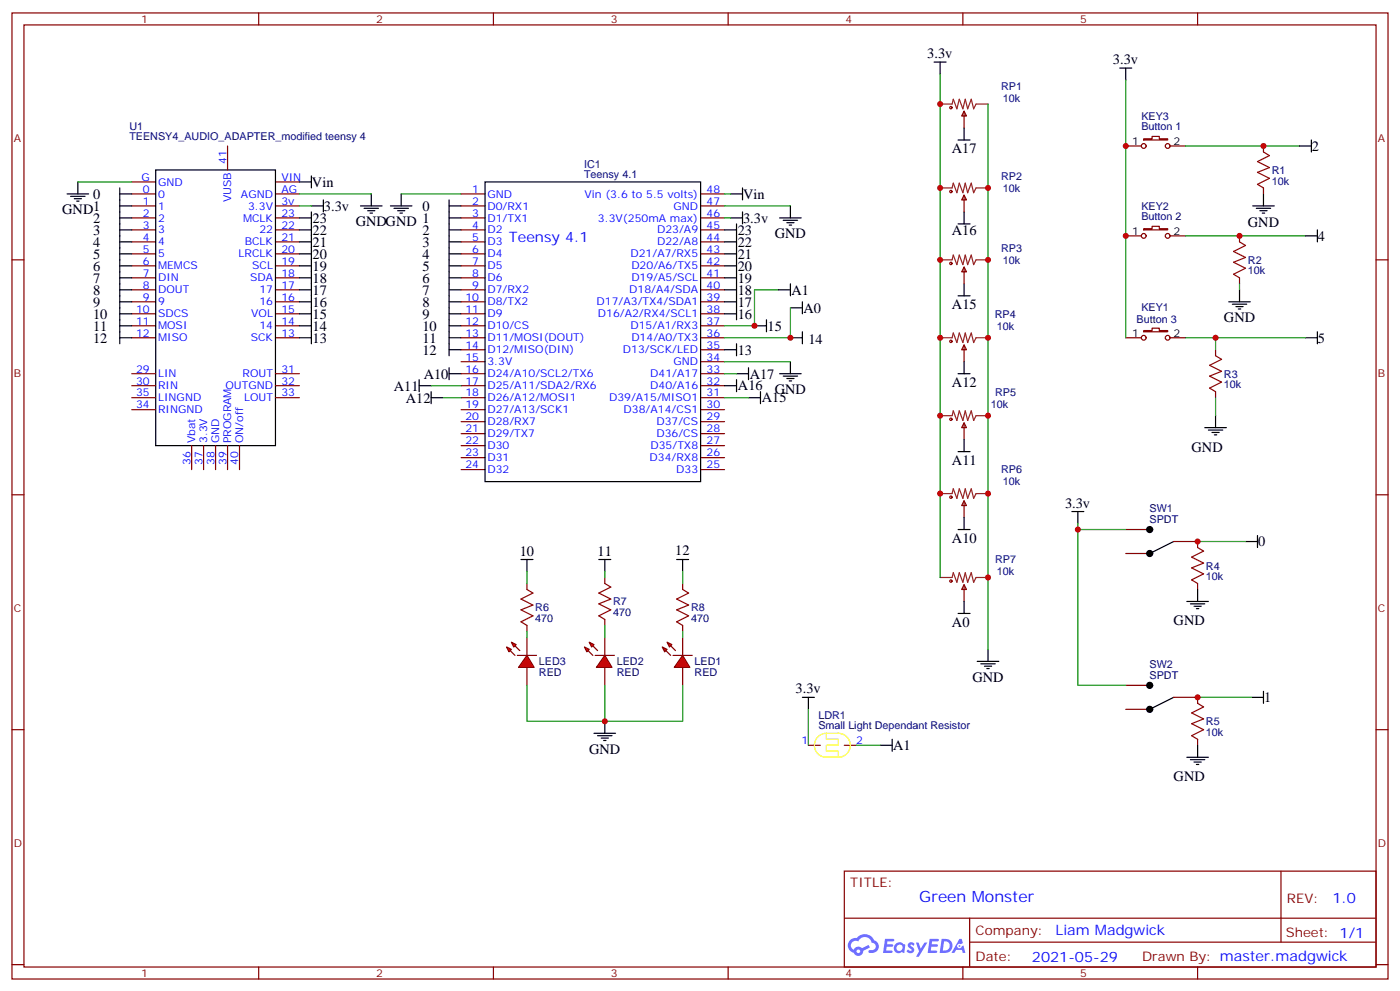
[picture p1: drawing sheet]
<svg xmlns="http://www.w3.org/2000/svg" width="412mm" height="292mm" viewBox="0 0 412 292" stroke-linecap="round" stroke-linejoin="round" font-family="sans-serif">
<g fill="none" stroke="#870000" stroke-width=".35">
<path d="M3.5 3.8h405.4v284.3h-405.4zM7.1 7.3h398.2v277.3h-398.2zM76.2 3.8v3.5M145.3 3.8v3.5M214.5 3.8v3.5M283.6 3.8v3.5M352.8 3.8v3.5M3.5 76.5h3.6M405.3 76.5h3.6M3.5 145.6h3.6M405.3 145.6h3.6M3.5 214.8h3.6"/>
<path d="M405.3 214.8h3.6M248.7 256.4h156.6v28.2h-156.6zM377.3 256.4v20.9M248.7 270.2h156.5M285.6 277.3h119.6M285.6 270.2v14.2M3.5 283.9h3.6M76.2 284.6v3.5M145.3 284.6v3.5M214.5 284.6v3.5M283.6 284.6v3.5M352.8 284.6v3.5"/>
<path d="M405.3 283.9h3.6"/>
</g>
<g fill="#5487ff">
<path d="M267.7 277.6a1.22 1.22 0 0 1 1.7 .2l-.4 .6a.47 .47 0 0 0-.3-.4 .47 .47 0 0 0-.5 .2l.1 .2a1.14 1.14 0 0 1 .8 1.8 1.14 1.14 0 0 1-1.9 0l-.2-.2 .5-.6 .7 .5a.29 .29 0 0 0 .3-.3 .29 .29 0 0 0-.2-.3 1.04 1.04 0 0 1-.6-1.7z"/>
<path d="M260.7 276.3h2.4l.3 .2-.2 .5-1.8 .1-.1 .8h1.5l.3 .4-.3 .4h-1.6l-.2 1.1h1.7l.2 .3-.2 .3-2.6 .1z"/>
<path d="M273.8 276.3h2.4l.3 .2-.1 .5-1.8 .1-.2 .8h1.6l.3 .4-.4 .4h-1.6l-.1 1.1h1.7l.2 .3-.2 .3-2.6 .1z"/>
<path d="M282.6 276.3h.7l.3 1.3-.6 .3a.69 .69 0 0 0-1 .3 .69 .69 0 0 0 .4 .9 .69 .69 0 0 0 .9-.6l.5-.2 .6 2.2h-.8l-.2-.9h-1.8l-.5 .9h-.8z"/>
<path d="M269.8 277.4h.8l.6 1.8 1.1-1.8h.9l-2.6 4.2h-.8l.9-1.5z"/>
<path d="M277.4 276.3l-.6 4.2h1.3a2.11 2.11 0 0 0 2.5-2.1 2.11 2.11 0 0 0-2.5-2.1zM278.1 277.1a1.39 1.39 0 0 1 1.7 1.4 1.39 1.39 0 0 1-1.8 1.3h-.3z"/>
<path d="M263.7 277.9a1.54 1.54 0 0 0-.1 2.2 1.54 1.54 0 0 0 2.2 .1l.6 .3 .3-2.3-.2-.3h-.4a1.49 1.49 0 0 0-2.4 0zM264 278.9a.94 .94 0 0 1 1.8 0 .94 .94 0 0 1-1.8 0z"/>
<path d="M250.4 276.7a2.18 2.18 0 0 0 1.1 3.7 1.44 1.44 0 0 0 1.6 .9 1.44 1.44 0 0 0 1.2-1.4l2-1.1-.5-.7-1.9 1a1.47 1.47 0 0 0-2.4 .4 1.39 1.39 0 0 1-.7-1.9 1.39 1.39 0 0 1 2-.5 2.12 2.12 0 0 1 2.2-1.3 2.12 2.12 0 0 1 1.9 1.7 1.14 1.14 0 0 1 1.1 1.4 1.14 1.14 0 0 1-1.7 .7 .43 .43 0 0 0-.5 .4 .43 .43 0 0 0 .4 .5 1.98 1.98 0 0 0 2.5-1.2 1.98 1.98 0 0 0-1.2-2.6 3.1 3.1 0 0 0-5.3-.6l-.9 .1zM252.3 280a.55 .55 0 0 1 1.1 0 .55 .55 0 0 1-1.1 0z"/>
<circle cx="282.6" cy="278.4" r=".26"/>
</g>
<g fill="none" stroke="#870000" stroke-width=".35">
<path d="M284 32.7l.7 1.4h-1.4zM284 32.7v5M38.8 57.1h7.1M38.8 53.6h7.1M67 43v7M81.1 57.1h7.1M81.1 53.6h7.1M135.8 57.1h7.1M206.4 57.1h7M284 57.4l.7 1.4h-1.4zM284 57.4v5M331.6 43h4.6"/>
<path d="M336.9 40.9h2.5v-.8h2.1v.8h2.5v.3h-7.1zM344.7 43h4.5M372.2 43v1.7M372.2 55.3v1.8M38.8 60.6h7.1M38.8 64.1h7.1M38.8 67.7h7.1M38.8 71.2h7.1M38.8 74.7h7.1M38.8 78.2h7.1M81.1 60.6h7.1M81.1 64.1h7.1"/>
<path d="M81.1 67.7h7.1M81.1 71.2h7.1M81.1 74.7h7.1M81.1 78.2h7.1M135.8 60.6h7.1M135.8 64.1h7.1M135.8 67.7h7.1M135.8 71.2h7.1M135.8 74.7h7.1M135.8 78.2h7.1M206.4 60.6h7M206.4 64.1h7"/>
<path d="M206.4 67.7h7M206.4 71.2h7M206.4 74.7h7M206.4 78.2h7M284 78.6l.7 1.4h-1.4zM284 78.6v4.9M331.6 69.4h4.6M336.9 67.3h2.5v-.7h2.1v.7h2.5v.4h-7.1zM344.7 69.4h4.5M365.1 69.4v1.8M38.8 81.8h7.1M38.8 85.3h7.1"/>
<path d="M38.8 88.8h7.1M38.8 92.4h7.1M38.8 95.9h7.1M38.8 99.4h7.1M81.1 81.8h7.1M81.1 85.3h7.1M81.1 88.8h7.1M81.1 92.4h7.1M81.1 95.9h7.1M81.1 99.4h7.1M135.8 81.8h7.1M135.8 85.3h7.1"/>
<path d="M135.8 88.8h7.1M135.8 92.4h7.1M135.8 95.9h7.1M135.8 99.4h7.1M206.4 81.8h7M206.4 85.3h7M206.4 88.8h7M206.4 92.4h7M206.4 95.9h7M206.4 99.4h7M331.6 99.4h4.6M336.9 97.3h2.5v-.7h2.1v.7h2.5v.3h-7.1z"/>
<path d="M344.7 99.4h4.5M365.1 81.8v1.7M38.8 110h7.1M38.8 113.5h7.1M38.8 117.1h7.1M81.1 110h7.1M81.1 113.5h7.1M81.1 117.1h7.1M135.8 102.9h7.1M135.8 106.5h7.1M135.8 110h7.1M135.8 113.5h7.1"/>
<path d="M135.8 117.1h7.1M206.4 102.9h7M206.4 106.5h7M206.4 110h7M206.4 113.5h7M206.4 117.1h7M284 101.5l.7 1.4h-1.4zM284 101.5v5M358.1 102.9v1.8M358.1 115.3v1.8M38.8 120.6h7.1M56.4 131.2v7"/>
<path d="M60 131.2v7M63.5 131.2v7M67 131.2v7M70.6 131.2v7M135.8 120.6h7.1M135.8 124.1h7.1M135.8 127.6h7.1M135.8 131.2h7.1M135.8 134.7h7.1M135.8 138.2h7.1M206.4 120.6h7M206.4 124.1h7"/>
<path d="M206.4 127.6h7M206.4 131.2h7M206.4 134.7h7M206.4 138.2h7M284 124.5l.7 1.4h-1.4zM284 124.5v4.9M284 147.4l.7 1.4h-1.4zM284 147.4v4.9M331.6 155.9h7.1M345.7 159.4h7.1v1.7M284 172.1l.7 1.4h-1.4zM284 172.1v4.9"/>
<path d="M331.6 162.9h7.1M352.8 171.7v1.8M331.6 208.8h7.1M331.6 201.7h7.1M345.7 205.2h7.1v1.8M352.8 217.6v1.8"/>
<circle cx="336.9" cy="43" r=".71"/>
<circle cx="344" cy="43" r=".71"/>
<circle cx="336.9" cy="69.4" r=".71"/>
<circle cx="344" cy="69.4" r=".71"/>
<circle cx="336.9" cy="99.4" r=".71"/>
<circle cx="344" cy="99.4" r=".71"/>
</g>
<g fill="none" stroke="#000" stroke-width=".35">
<path d="M275.2 18.3h3.5M276.9 18.3v3.5M284 37.7v3.5M329.8 20h3.6M331.6 20v3.6M19.8 57.1h6.3M20.8 57.8h4.2M21.9 58.5h2.1M22.6 59.2h.7M22.9 53.6v3.5M35.3 57.1h3.5M35.3 55.3v45.9"/>
<path d="M45.9 50h35.2v81.2h-35.2zM88.2 53.6h3.5M91.7 51.8v3.5M95.2 58.8v3.6M109.4 57.1v3.5M118.2 57.1v3.5M132.3 58.8v45.9M142.9 53.6h63.5v88.1h-63.5zM215.2 57.1h3.5M218.7 55.3v3.5M282.2 41.2h3.6M372.2 57.1v3.5"/>
<path d="M382.8 43h3.5M386.3 41.2v3.5M35.3 64.1h3.5M35.3 60.6h3.5M35.3 67.7h3.5M35.3 71.2h3.5M35.3 74.7h3.5M35.3 78.2h3.5M88.2 64.1h3.5M88.2 67.7h3.5M88.2 71.2h3.5M88.2 74.7h3.5"/>
<path d="M88.2 78.2h3.5M91.7 60.6h3.5M91.7 62.4v38.8M106.2 60.6h6.3M107.2 61.3h4.3M108.3 62h2.1M109 62.7h.7M115 60.6h6.4M116.1 61.3h4.2M117.1 62h2.1M117.8 62.7h.7M132.3 64.1h3.5"/>
<path d="M132.3 60.6h3.5M132.3 67.7h3.5M132.3 71.2h3.5M132.3 74.7h3.5M132.3 78.2h3.5M213.4 67.7h3.6M213.4 71.2h3.6M213.4 74.7h3.6M213.4 78.2h3.6M215.2 64.1h3.5M217 65.9v28.2M218.7 62.4v3.5"/>
<path d="M229.7 64.1h6.3M230.7 64.8h4.2M231.8 65.5h2.1M232.5 66.3h.7M232.8 60.6v3.5M282.2 65.9h3.6M284 62.4v3.5M369 60.6h6.4M370.1 61.3h4.2M371.1 62h2.1M371.8 62.7h.7M384.5 69.4h3.6"/>
<path d="M388.1 67.7v3.5M35.3 81.8h3.5M35.3 85.3h3.5M35.3 88.8h3.5M35.3 92.4h3.5M35.3 95.9h3.5M35.3 99.4h3.5M88.2 81.8h3.5M88.2 85.3h3.5M88.2 88.8h3.5M88.2 92.4h3.5M88.2 95.9h3.5"/>
<path d="M88.2 99.4h3.5M132.3 81.8h3.5M132.3 85.3h3.5M132.3 88.8h3.5M132.3 92.4h3.5M132.3 95.9h3.5M132.3 99.4h3.5M213.4 81.8h3.6M213.4 85.3h3.6M213.4 88.8h3.6M213.4 92.4h3.6M222.2 95.9h3.6"/>
<path d="M225.8 94.1v3.5M232.8 99.4h3.6M232.8 90.6h3.6M236.4 88.8v3.6M236.4 97.6v3.6M282.2 87.1h3.6M284 83.5v3.6M361.9 88.8h6.4M363 89.5h4.2M364.1 90.2h2.1M364.8 90.9h.7M365.1 85.3v3.5"/>
<path d="M384.5 99.4h3.6M388.1 97.6v3.6M123.5 113.5h3.5M123.5 111.8v3.5M127 117.1h3.5M127 115.3v3.5M132.3 110h3.5M132.3 108.2v3.6M132.3 102.9h3.5M213.4 102.9h3.6M213.4 113.5h3.6M217 110h3.5"/>
<path d="M217 101.2v3.5M217 111.8v3.5M220.5 108.2v3.6M220.5 117.1h3.5M224 115.3v3.5M229.7 110h6.3M230.7 110.7h4.2M231.8 111.4h2.1M232.5 112.1h.7M232.8 106.5v3.5M282.2 110h3.6M284 106.5v3.5"/>
<path d="M282.2 132.9h3.6M284 129.4v3.5M354.9 125.9h6.3M356 126.6h4.2M357 127.3h2.1M357.7 128h.7M358.1 122.3v3.6M282.2 155.9h3.6M284 152.3v3.6M315.7 150.6h3.6M317.5 150.6v3.5M345.7 159.4l-7 3.5"/>
<path d="M366.9 159.4h3.5M370.4 157.6v3.5M284 177v3.6M349.6 177h6.4M350.7 177.7h4.2M351.7 178.4h2.1M352.4 179.1h.7M352.8 173.5v3.5M282.2 180.6h3.6M287.9 194.7h6.3M288.9 195.4h4.3M290 196.1h2.1"/>
<path d="M290.7 196.8h.7M291 191.1v3.6M345.7 205.2l-7 3.6M352.8 219.4v3.5M368.7 205.2h3.5M372.2 203.5v3.5M349.6 222.9h6.4M350.7 223.6h4.2M351.7 224.3h2.1M352.4 225h.7"/>
</g>
<g fill="none" stroke="#008700" stroke-width=".35">
<path d="M276.9 21.8v148.2M291 30.6v160.5M331.6 23.6v75.8M22.9 53.6h15.9M88.2 57.1h21.2M118.2 57.1h17.6M213.4 57.1h1.8M349.2 43h33.6M88.2 60.6h3.5M213.4 60.6h19.4M213.4 64.1h1.8M349.2 69.4h35.3"/>
<path d="M232.8 90.6v8.8h-19.4M349.2 99.4h8.9v3.5M358.1 99.4h26.4M365.1 83.5v1.8M127 113.5h8.8M130.5 117.1h5.3M213.4 106.5h19.4M213.4 110h3.6M213.4 117.1h7.1M358.1 117.1v5.2M317.5 154.1v1.8h14.1M317.5 155.9v45.8h14.1"/>
<path d="M352.8 159.4h14.1M352.8 205.2h15.9"/>
</g>
<g fill="none" stroke="#a10000" stroke-width=".35">
<path d="M372.2 44.7l1.7 1.1-3.5 1.8 3.5 1.7-3.5 1.4 3.5 1.8-3.5 1.8 1.8 1M365.1 71.2l1.8 1-3.5 1.8 3.5 1.8-3.5 1.4 3.5 1.8-3.5 1.7 1.7 1.1M358.1 104.7l1.7 1.1-3.5 1.7 3.5 1.8-3.5 1.4 3.5 1.8-3.5 1.7 1.8 1.1M352.8 161.1l1.7 1.1-3.5 1.8 3.5 1.7-3.5 1.4 3.5 1.8-3.5 1.8 1.8 1M352.8 207l1.7 1.1-3.5 1.7 3.5 1.8-3.5 1.4 3.5 1.8-3.5 1.7 1.8 1.1"/>
<circle cx="280.1" cy="31.7" r=".35"/>
<circle cx="280.1" cy="56.4" r=".35"/>
<circle cx="280.1" cy="77.5" r=".35"/>
<circle cx="280.1" cy="100.5" r=".35"/>
<circle cx="280.1" cy="123.4" r=".35"/>
<circle cx="280.1" cy="146.3" r=".35"/>
<circle cx="280.1" cy="171" r=".35"/>
</g>
<path d="M276.9 30.6h3.6l.3-1.4 1.1 2.8 .7-2.8 1 2.8 .7-2.8 .7 2.8 1.1-2.8 .7 2.8 .7-1.4h3.5M276.9 55.3h3.6l.3-1.4 1.1 2.8 .7-2.8 1 2.8 .7-2.8 .7 2.8 1.1-2.8 .7 2.8 .7-1.4h3.5M276.9 76.5h3.6l.3-1.4 1.1 2.8 .7-2.8 1 2.8 .7-2.8 .7 2.8 1.1-2.8 .7 2.8 .7-1.4h3.5M276.9 99.4h3.6l.3-1.4 1.1 2.8 .7-2.8 1 2.8 .7-2.8 .7 2.8 1.1-2.8 .7 2.8 .7-1.4h3.5M276.9 122.3h3.6l.3-1.4 1.1 2.9 .7-2.9 1 2.9 .7-2.9 .7 2.9 1.1-2.9 .7 2.9 .7-1.5h3.5M276.9 145.3h3.6l.3-1.4 1.1 2.8 .7-2.8 1 2.8 .7-2.8 .7 2.8 1.1-2.8 .7 2.8 .7-1.4h3.5M276.9 170h3.6l.3-1.4 1.1 2.8 .7-2.8 1 2.8 .7-2.8 .7 2.8 1.1-2.8 .7 2.8 .7-1.4h3.5" fill="none" stroke="#8c2424" stroke-width=".35"/>
<g fill="#000" stroke="#000" stroke-width=".35">
<circle cx="338.7" cy="155.9" r=".88"/>
<circle cx="338.7" cy="162.9" r=".88"/>
<circle cx="338.7" cy="201.7" r=".88"/>
<circle cx="338.7" cy="208.8" r=".88"/>
</g>
<g fill="#f00" stroke="#870000" stroke-width=".35">
<path d="M201.1 192.9l2.1 3.5h-4.6z"/>
<path d="M198.3 192.9h5.6z"/>
</g>
<g fill="#870000" stroke="#870000" stroke-width=".35">
<path d="M196.1 191.5l1.5 1.4z"/>
<path d="M197.6 190.1l1.4 1.4z"/>
</g>
<g fill="#f00" stroke="#870000" stroke-width=".35">
<path d="M195.1 190.4l1.4 .7-.7 .7z"/>
<path d="M196.5 189l1.4 .7-.7 .7z"/>
</g>
<path d="M201.1 187.6v5.3M201.1 196.4v5.3" fill="none" stroke="#870000" stroke-width=".35"/>
<g fill="#f00" stroke="#870000" stroke-width=".35">
<path d="M178.2 192.9l2.1 3.5h-4.6z"/>
<path d="M175.3 192.9h5.7z"/>
</g>
<g fill="#870000" stroke="#870000" stroke-width=".35">
<path d="M173.2 191.5l1.4 1.4z"/>
<path d="M174.6 190.1l1.4 1.4z"/>
</g>
<g fill="#f00" stroke="#870000" stroke-width=".35">
<path d="M172.2 190.4l1.4 .7-.7 .7z"/>
<path d="M173.6 189l1.4 .7-.7 .7z"/>
</g>
<path d="M178.2 187.6v5.3M178.2 196.4v5.3" fill="none" stroke="#870000" stroke-width=".35"/>
<g fill="#f00" stroke="#870000" stroke-width=".35">
<path d="M155.2 192.9l2.1 3.5h-4.5z"/>
<path d="M152.4 192.9h5.6z"/>
</g>
<g fill="#870000" stroke="#870000" stroke-width=".35">
<path d="M150.3 191.5l1.4 1.4z"/>
<path d="M151.7 190.1l1.4 1.4z"/>
</g>
<g fill="#f00" stroke="#870000" stroke-width=".35">
<path d="M149.2 190.4l1.4 .7-.7 .7z"/>
<path d="M150.6 189l1.4 .7-.7 .7z"/>
</g>
<path d="M155.2 171.7v1.8M178.2 170v1.7M201.1 171.7v1.8M155.2 184.1v1.7M155.2 187.6v5.3M155.2 196.4v5.3M178.2 182.3v1.8M201.1 184.1v1.7M238.1 219.4h3.6M248.7 219.4h3.5" fill="none" stroke="#870000" stroke-width=".35"/>
<g fill="none" stroke="#000" stroke-width=".35">
<path d="M229.3 85.3h3.5M232.8 83.5v3.6M153.5 164.7h3.5M155.2 164.7v3.5M176.4 164.7h3.5M178.2 164.7v3.5M199.3 164.7h3.5M201.1 164.7v3.5M175 215.8h6.3M176 216.5h4.3M177.1 217.2h2.1M177.8 217.9h.7"/>
<path d="M178.2 212.3v3.5M236.4 205.2h3.5M238.1 205.2v3.6M259.3 219.4h3.5M262.8 217.6v3.5"/>
</g>
<path d="M229.3 85.3h-7.1v10.6h-8.8M155.2 168.2v3.5M178.2 168.2v1.8M201.1 168.2v3.5M155.2 185.8v1.8M178.2 184.1v3.5M201.1 185.8v1.8M155.2 201.7v10.6h45.9v-10.6M178.2 201.7v10.6M238.1 208.8v10.6M252.2 219.4h7.1" fill="none" stroke="#008700" stroke-width=".35"/>
<path d="M155.2 173.5l1.8 1.1-3.5 1.7 3.5 1.8-3.5 1.4 3.5 1.8-3.5 1.7 1.7 1.1M178.2 171.7l1.7 1.1-3.5 1.8 3.5 1.7-3.5 1.4 3.5 1.8-3.5 1.8 1.8 1M201.1 173.5l1.7 1.1-3.5 1.7 3.5 1.8-3.5 1.4 3.5 1.8-3.5 1.7 1.8 1.1" fill="none" stroke="#a10000" stroke-width=".35"/>
<path d="M240.9 216.9a3.5 3.5 0 0 1 2.5-1.1v1.8h3.5v1.8h-3.5v1.7h3.5v1.8h-3.5a3.5 3.5 0 0 1-3.2-2.2 3.5 3.5 0 0 1 .7-3.8zM243.4 215.8h3.5a3.5 3.5 0 0 1 3.6 3.6 3.5 3.5 0 0 1-3.6 3.5" fill="none" stroke="#ff0" stroke-width=".35"/>
<g fill="#c00">
<circle cx="291" cy="55.3" r=".88"/>
<circle cx="291" cy="76.5" r=".88"/>
<circle cx="291" cy="99.4" r=".88"/>
<circle cx="291" cy="122.3" r=".88"/>
<circle cx="291" cy="145.3" r=".88"/>
<circle cx="291" cy="170" r=".88"/>
<circle cx="276.9" cy="30.6" r=".88"/>
<circle cx="276.9" cy="55.3" r=".88"/>
<circle cx="276.9" cy="76.5" r=".88"/>
<circle cx="276.9" cy="99.4" r=".88"/>
<circle cx="276.9" cy="122.3" r=".88"/>
<circle cx="276.9" cy="145.3" r=".88"/>
<circle cx="331.6" cy="43" r=".88"/>
<circle cx="372.2" cy="43" r=".88"/>
<circle cx="331.6" cy="69.4" r=".88"/>
<circle cx="365.1" cy="69.4" r=".88"/>
<circle cx="358.1" cy="99.4" r=".88"/>
<circle cx="317.5" cy="155.9" r=".88"/>
<circle cx="352.8" cy="159.4" r=".88"/>
<circle cx="352.8" cy="205.2" r=".88"/>
<circle cx="178.2" cy="212.3" r=".88"/>
<circle cx="232.8" cy="99.4" r=".88"/>
<circle cx="222.3" cy="95.9" r=".88"/>
</g>
<text font-size="4.6" fill="#00f" x="270.8" y="265.4">Green Monster</text>
<g font-size="4.2">
<text x="273.2" y="17.1">3.3v</text>
<text x="327.8" y="18.9">3.3v</text>
<text x="280.4" y="45.2">A17</text>
<text x="386.5" y="44.4">2</text>
<text x="27.4" y="58.5">0</text>
<text x="91.9" y="55">Vin</text>
<text x="218.9" y="58.5">Vin</text>
<text x="18.3" y="63.1">GND</text>
<text x="27.4" y="62">1</text>
<text x="27.4" y="65.5">2</text>
<text x="92.1" y="65.5">23</text>
<text x="95.4" y="62">3.3v</text>
<text x="124.4" y="62">0</text>
<text x="124.4" y="65.5">1</text>
<text x="218.9" y="65.5">3.3v</text>
<text x="27.4" y="69.1">3</text>
<text x="92.1" y="69.1">22</text>
<text x="104.8" y="66.6">GNDGND</text>
<text x="124.4" y="69.1">2</text>
<text x="217.3" y="69.1">23</text>
<text x="228.2" y="70.1">GND</text>
<text x="280.4" y="69.1">A16</text>
<text x="367.6" y="66.7">GND</text>
<text x="388.2" y="70.8">4</text>
<text x="27.4" y="72.6">4</text>
<text x="27.4" y="76.1">5</text>
<text x="92.1" y="72.6">21</text>
<text x="92.1" y="76.1">20</text>
<text x="124.4" y="76.1">4</text>
<text x="124.4" y="72.6">3</text>
<text x="217.3" y="76.1">21</text>
<text x="217.3" y="72.6">22</text>
<text x="27.4" y="79.7">6</text>
<text x="27.4" y="83.2">7</text>
<text x="92.1" y="79.7">19</text>
<text x="92.1" y="83.2">18</text>
<text x="124.4" y="83.2">6</text>
<text x="124.4" y="79.7">5</text>
<text x="217.3" y="83.2">19</text>
<text x="217.3" y="79.7">20</text>
<text x="27.4" y="86.7">8</text>
<text x="92.1" y="86.7">17</text>
<text x="124.4" y="86.7">7</text>
<text x="217.3" y="86.7">18</text>
<text x="233.1" y="86.7">A1</text>
<text x="27.4" y="90.2">9</text>
<text x="27.4" y="93.8">10</text>
<text x="92.1" y="90.2">16</text>
<text x="92.1" y="93.8">15</text>
<text x="124.4" y="93.8">9</text>
<text x="124.4" y="90.2">8</text>
<text x="217.3" y="93.8">16</text>
<text x="217.3" y="90.2">17</text>
<text x="236.7" y="92">A0</text>
<text x="280.4" y="90.9">A15</text>
<text x="360.5" y="94.9">GND</text>
<text x="27.4" y="97.3">11</text>
<text x="27.4" y="100.8">12</text>
<text x="92.1" y="97.3">14</text>
<text x="92.1" y="100.8">13</text>
<text x="124.4" y="100.8">11</text>
<text x="124.4" y="97.3">10</text>
<text x="226.1" y="97.3">15</text>
<text x="238.1" y="101.2">14</text>
<text x="388.2" y="100.8">5</text>
<text x="124.4" y="104.4">12</text>
<text x="217.3" y="104.4">13</text>
<text x="124.8" y="111.4">A10</text>
<text x="220.8" y="111.4">A17</text>
<text x="280.4" y="113.9">A12</text>
<text x="116" y="114.9">A11</text>
<text x="119.5" y="118.5">A12</text>
<text x="217.4" y="114.9">A16</text>
<text x="224.4" y="118.4">A15</text>
<text x="228.2" y="116">GND</text>
<text x="280.4" y="136.8">A11</text>
<text x="351" y="132.9">GND</text>
<text x="313.7" y="149.4">3.3v</text>
<text x="280.4" y="159.7">A10</text>
<text x="370.6" y="160.8">0</text>
<text x="153.1" y="163.6">10</text>
<text x="176" y="163.6">11</text>
<text x="198.9" y="163.5">12</text>
<text x="280.4" y="184.4">A0</text>
<text x="345.7" y="184.1">GND</text>
<text x="286.5" y="200.7">GND</text>
<text x="234.3" y="204.1">3.3v</text>
<text x="372.4" y="206.6">1</text>
<text x="173.6" y="221.8">GND</text>
<text x="263.1" y="220.8">A1</text>
<text x="345.7" y="229.9">GND</text>
</g>
<g font-size="4.2" fill="#00f">
<text x="149.9" y="71.2">Teensy 4.1</text>
<text x="392.5" y="265.7">1.0</text>
<text x="310.9" y="275.2">Liam Madgwick</text>
<text x="304" y="283">2021-05-29</text>
</g>
<g font-size="3.9" fill="#800">
<text x="250.5" y="261">TITLE:</text>
<text x="379.1" y="265.7">REV:</text>
<text x="287.4" y="275.2">Company:</text>
<text x="378.7" y="275.8">Sheet: 1/1</text>
<text x="287.4" y="282.9">Date:</text>
<text x="336.4" y="282.9">Drawn By: master.madgwick</text>
</g>
<g font-size="3.2" fill="#800">
<text x="41.6" y="6.8">1</text>
<text x="110.8" y="6.8">2</text>
<text x="179.9" y="6.8">3</text>
<text x="249.1" y="6.8">4</text>
<text x="318.2" y="6.8">5</text>
<text x="4.1" y="41.9">A</text>
<text x="405.9" y="41.9">A</text>
<text x="4.1" y="111.1">B</text>
<text x="405.9" y="111.1">B</text>
<text x="4.1" y="180.2">C</text>
<text x="405.9" y="180.2">C</text>
<text x="4.1" y="249.3">D</text>
<text x="405.9" y="249.3">D</text>
<text x="41.6" y="287.6">1</text>
<text x="110.8" y="287.6">2</text>
<text x="179.9" y="287.6">3</text>
<text x="249.1" y="287.6">4</text>
<text x="318.2" y="287.6">5</text>
</g>
<g font-size="3.2" fill="#000080">
<text x="294.9" y="26.5">RP1</text>
<text x="295.4" y="30">10k</text>
<text x="336.2" y="35.2">KEY3</text>
<text x="38.1" y="41.2">TEENSY4_AUDIO_ADAPTER_modified teensy 4</text>
<text x="38.1" y="38.3">U1</text>
<text x="336.2" y="38.4">Button 1</text>
<text x="172" y="52.4">Teensy 4.1</text>
<text x="172" y="49.4">IC1</text>
<text x="294.9" y="53">RP2</text>
<text x="374.6" y="51.2">R1</text>
<text x="295.4" y="56.5">10k</text>
<text x="374.6" y="54.3">10k</text>
<text x="336.2" y="64.8">Button 2</text>
<text x="336.2" y="61.7">KEY2</text>
<text x="294.9" y="74.1">RP3</text>
<text x="295.4" y="77.6">10k</text>
<text x="367.6" y="77.7">R2</text>
<text x="367.6" y="80.8">10k</text>
<text x="293" y="93.5">RP4</text>
<text x="334.8" y="95.2">Button 3</text>
<text x="336.2" y="91.7">KEY1</text>
<text x="293.6" y="97">10k</text>
<text x="360.5" y="111.2">R3</text>
<text x="291.9" y="119.9">10k</text>
<text x="293.1" y="116.4">RP5</text>
<text x="360.5" y="114.3">10k</text>
<text x="294.9" y="139.4">RP6</text>
<text x="295.4" y="142.9">10k</text>
<text x="338.6" y="153.9">SPDT</text>
<text x="338.6" y="150.7">SW1</text>
<text x="293.1" y="165.8">RP7</text>
<text x="355.2" y="167.6">R4</text>
<text x="293.6" y="169.3">10k</text>
<text x="355.2" y="170.7">10k</text>
<text x="157.7" y="180">R6</text>
<text x="180.6" y="178.2">R7</text>
<text x="203.6" y="180">R8</text>
<text x="157.7" y="183.1">470</text>
<text x="180.6" y="181.3">470</text>
<text x="203.6" y="183.1">470</text>
<text x="158.7" y="195.7">LED3</text>
<text x="181.7" y="195.7">LED2</text>
<text x="204.6" y="195.7">LED1</text>
<text x="338.6" y="196.6">SW2</text>
<text x="158.7" y="198.9">RED</text>
<text x="181.7" y="198.9">RED</text>
<text x="204.6" y="198.9">RED</text>
<text x="338.6" y="199.8">SPDT</text>
<text x="241.1" y="214.7">Small Light Dependant Resistor</text>
<text x="241.1" y="211.7">LDR1</text>
<text x="355.2" y="213.5">R5</text>
<text x="355.2" y="216.6">10k</text>
</g>
<g font-size="3.2">
<text x="333.5" y="42.6">1</text>
<text x="345.7" y="42.6">2</text>
<text x="333.5" y="69.1">1</text>
<text x="345.7" y="69.1">2</text>
<text x="333.5" y="99.1">1</text>
<text x="345.7" y="99.1">2</text>
</g>
<g font-size="3.2" fill="#00f">
<text x="41.6" y="53.2">G</text>
<text x="66.7" y="48.3" transform="rotate(-90 66.7 48.3)">41</text>
<text x="82.9" y="53.2">VIN</text>
<text x="42.1" y="56.7">0</text>
<text x="46.6" y="54.6">GND</text>
<text x="46.6" y="58.1">0</text>
<text x="68.1" y="59.6" transform="rotate(-90 68.1 59.6)">VUSB</text>
<text x="71" y="58.1">AGND</text>
<text x="82.9" y="56.7">AG</text>
<text x="139.1" y="56.7">1</text>
<text x="143.6" y="58.1">GND</text>
<text x="172.2" y="58.1">Vin (3.6 to 5.5 volts)</text>
<text x="208.1" y="56.7">48</text>
<text x="42.1" y="60.3">1</text>
<text x="42.1" y="63.8">2</text>
<text x="46.6" y="61.7">1</text>
<text x="46.6" y="65.2">2</text>
<text x="71.6" y="65.2">MCLK</text>
<text x="73.1" y="61.7">3.3V</text>
<text x="82.9" y="63.8">23</text>
<text x="82.9" y="60.3">3v</text>
<text x="139.1" y="63.8">3</text>
<text x="139.1" y="60.3">2</text>
<text x="143.6" y="65.2">D1/TX1</text>
<text x="143.6" y="61.7">D0/RX1</text>
<text x="176.1" y="65.2">3.3V(250mA max)</text>
<text x="198.4" y="61.7">GND</text>
<text x="208.1" y="60.3">47</text>
<text x="208.1" y="63.8">46</text>
<text x="42.1" y="67.3">3</text>
<text x="42.1" y="70.8">4</text>
<text x="46.6" y="68.7">3</text>
<text x="76.4" y="68.7">22</text>
<text x="82.9" y="70.8">21</text>
<text x="82.9" y="67.3">22</text>
<text x="139.1" y="70.8">5</text>
<text x="139.1" y="67.3">4</text>
<text x="143.6" y="68.7">D2</text>
<text x="193.6" y="68.7">D23/A9</text>
<text x="208.1" y="67.3">45</text>
<text x="208.1" y="70.8">44</text>
<text x="42.1" y="74.4">5</text>
<text x="42.1" y="77.9">6</text>
<text x="46.6" y="72.2">4</text>
<text x="46.6" y="75.8">5</text>
<text x="70.3" y="75.8">LRCLK</text>
<text x="72.1" y="72.2">BCLK</text>
<text x="82.9" y="77.9">19</text>
<text x="82.9" y="74.4">20</text>
<text x="139.1" y="77.9">7</text>
<text x="139.1" y="74.4">6</text>
<text x="143.6" y="75.8">D4</text>
<text x="143.6" y="72.2">D3</text>
<text x="185.7" y="75.8">D21/A7/RX5</text>
<text x="193.6" y="72.2">D22/A8</text>
<text x="208.1" y="74.4">43</text>
<text x="208.1" y="77.9">42</text>
<text x="42.1" y="81.4">7</text>
<text x="46.6" y="79.3">MEMCS</text>
<text x="46.6" y="82.8">DIN</text>
<text x="73.7" y="82.8">SDA</text>
<text x="74.3" y="79.3">SCL</text>
<text x="82.9" y="81.4">18</text>
<text x="139.1" y="81.4">8</text>
<text x="143.6" y="82.8">D6</text>
<text x="143.6" y="79.3">D5</text>
<text x="186" y="82.8">D19/A5/SCL</text>
<text x="186" y="79.3">D20/A6/TX5</text>
<text x="208.1" y="81.4">41</text>
<text x="42.1" y="84.9">8</text>
<text x="42.1" y="88.5">9</text>
<text x="46.6" y="86.4">DOUT</text>
<text x="46.6" y="89.9">9</text>
<text x="76.4" y="89.9">16</text>
<text x="76.4" y="86.4">17</text>
<text x="82.9" y="88.5">16</text>
<text x="82.9" y="84.9">17</text>
<text x="137.1" y="88.5">10</text>
<text x="139.1" y="84.9">9</text>
<text x="143.6" y="89.9">D8/TX2</text>
<text x="143.6" y="86.4">D7/RX2</text>
<text x="175.7" y="89.9">D17/A3/TX4/SDA1</text>
<text x="185.3" y="86.4">D18/A4/SDA</text>
<text x="208.1" y="84.9">40</text>
<text x="208.1" y="88.5">39</text>
<text x="40.1" y="92">10</text>
<text x="40.1" y="95.5">11</text>
<text x="46.6" y="93.4">SDCS</text>
<text x="74" y="93.4">VOL</text>
<text x="82.9" y="95.5">14</text>
<text x="82.9" y="92">15</text>
<text x="137.1" y="95.5">12</text>
<text x="137.1" y="92">11</text>
<text x="143.6" y="93.4">D9</text>
<text x="176.1" y="93.4">D16/A2/RX4/SCL1</text>
<text x="208.1" y="92">38</text>
<text x="208.1" y="95.5">37</text>
<text x="40.1" y="99.1">12</text>
<text x="46.6" y="96.9">MOSI</text>
<text x="46.6" y="100.5">MISO</text>
<text x="73.9" y="100.5">SCK</text>
<text x="76.4" y="96.9">14</text>
<text x="82.9" y="99.1">13</text>
<text x="137.1" y="99.1">13</text>
<text x="143.6" y="100.5">D11/MOSI(DOUT)</text>
<text x="143.6" y="96.9">D10/CS</text>
<text x="185.7" y="96.9">D15/A1/RX3</text>
<text x="186" y="100.5">D14/A0/TX3</text>
<text x="208.1" y="99.1">36</text>
<text x="137.1" y="106.1">15</text>
<text x="137.1" y="102.6">14</text>
<text x="143.6" y="107.5">3.3V</text>
<text x="143.6" y="104">D12/MISO(DIN)</text>
<text x="183.5" y="104">D13/SCK/LED</text>
<text x="198.4" y="107.5">GND</text>
<text x="208.1" y="102.6">35</text>
<text x="208.1" y="106.1">34</text>
<text x="40.1" y="109.6">29</text>
<text x="40.1" y="113.2">30</text>
<text x="46.6" y="111.1">LIN</text>
<text x="71.5" y="111.1">ROUT</text>
<text x="82.9" y="109.6">31</text>
<text x="82.9" y="113.2">32</text>
<text x="137.1" y="113.2">17</text>
<text x="137.1" y="109.6">16</text>
<text x="143.6" y="111.1">D24/A10/SCL2/TX6</text>
<text x="191.6" y="111.1">D41/A17</text>
<text x="208.1" y="109.6">33</text>
<text x="208.1" y="113.2">32</text>
<text x="40.1" y="116.7">35</text>
<text x="46.6" y="114.6">RIN</text>
<text x="46.6" y="118.1">LINGND</text>
<text x="66.4" y="114.6">OUTGND</text>
<text x="71.9" y="118.1">LOUT</text>
<text x="82.9" y="116.7">33</text>
<text x="137.1" y="116.7">18</text>
<text x="143.6" y="118.1">D26/A12/MOSI1</text>
<text x="143.6" y="114.6">D25/A11/SDA2/RX6</text>
<text x="179.4" y="118.1">D39/A15/MISO1</text>
<text x="191.6" y="114.6">D40/A16</text>
<text x="208.1" y="116.7">31</text>
<text x="40.1" y="120.2">34</text>
<text x="46.6" y="121.6">RINGND</text>
<text x="137.1" y="123.8">20</text>
<text x="137.1" y="120.2">19</text>
<text x="143.6" y="125.2">D28/RX7</text>
<text x="143.6" y="121.6">D27/A13/SCK1</text>
<text x="183.7" y="121.6">D38/A14/CS1</text>
<text x="193.4" y="125.2">D37/CS</text>
<text x="208.1" y="120.2">30</text>
<text x="208.1" y="123.8">29</text>
<text x="57.5" y="130.5" transform="rotate(-90 57.5 130.5)">Vbat</text>
<text x="61" y="130.5" transform="rotate(-90 61 130.5)">3.3V</text>
<text x="64.6" y="130.5" transform="rotate(-90 64.6 130.5)">GND</text>
<text x="68.1" y="130.5" transform="rotate(-90 68.1 130.5)">PROGRAM</text>
<text x="71.6" y="130.5" transform="rotate(-90 71.6 130.5)">ON/off</text>
<text x="137.1" y="130.8">22</text>
<text x="137.1" y="127.3">21</text>
<text x="143.6" y="128.7">D29/TX7</text>
<text x="193.4" y="128.7">D36/CS</text>
<text x="208.1" y="127.3">28</text>
<text x="208.1" y="130.8">27</text>
<text x="56.1" y="137" transform="rotate(-90 56.1 137)">36</text>
<text x="59.6" y="137" transform="rotate(-90 59.6 137)">37</text>
<text x="63.1" y="137" transform="rotate(-90 63.1 137)">38</text>
<text x="66.7" y="137" transform="rotate(-90 66.7 137)">39</text>
<text x="70.2" y="137" transform="rotate(-90 70.2 137)">40</text>
<text x="137.1" y="137.9">24</text>
<text x="137.1" y="134.3">23</text>
<text x="143.6" y="135.7">D31</text>
<text x="143.6" y="132.2">D30</text>
<text x="191.4" y="135.7">D34/RX8</text>
<text x="191.6" y="132.2">D35/TX8</text>
<text x="208.1" y="134.3">26</text>
<text x="208.1" y="137.9">25</text>
<text x="143.6" y="139.3">D32</text>
<text x="199.2" y="139.3">D33</text>
<text x="236.1" y="219">1</text>
<text x="252.2" y="219">2</text>
</g>
</svg>
